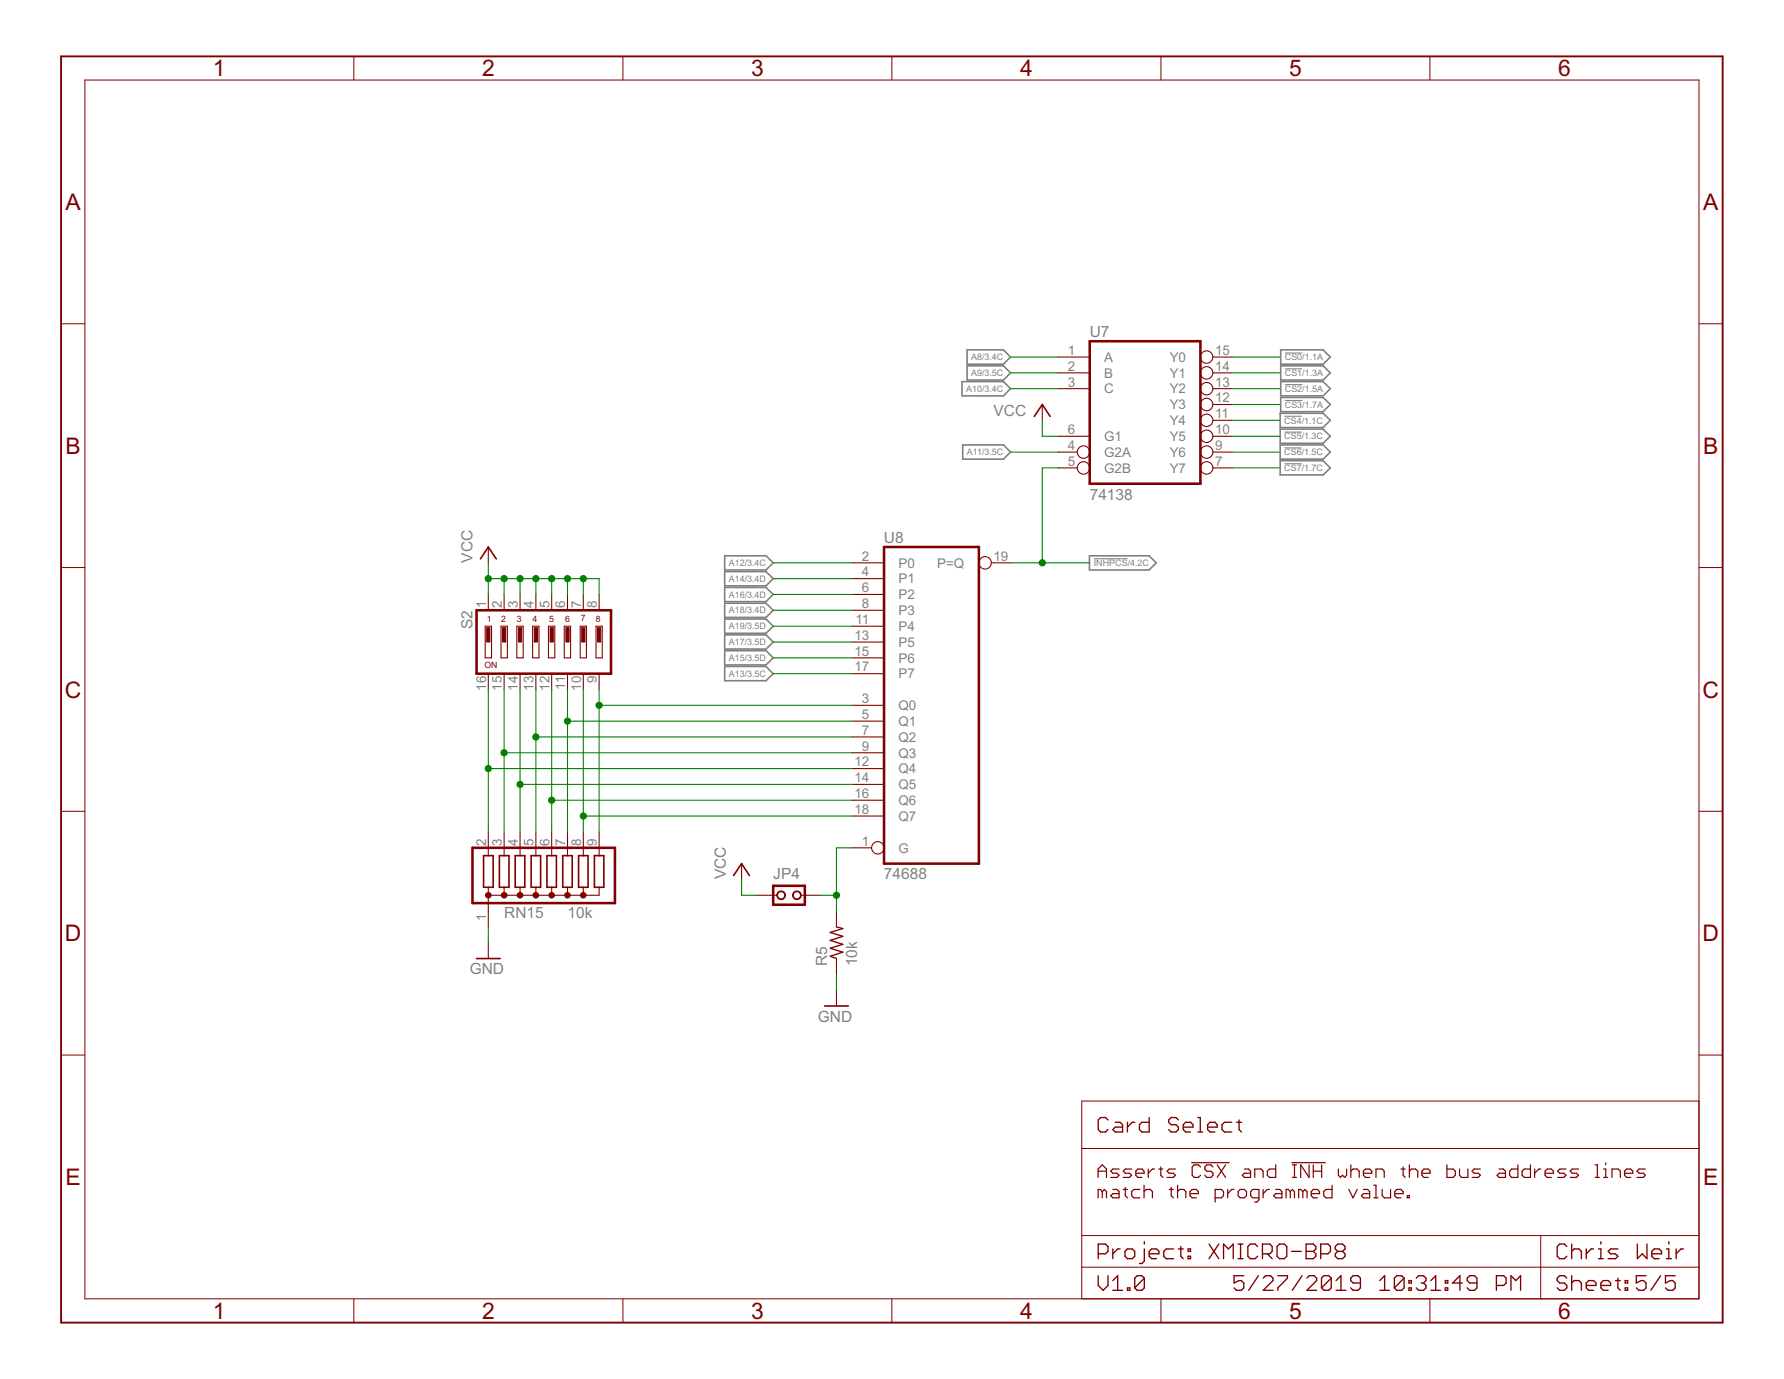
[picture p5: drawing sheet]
<svg xmlns="http://www.w3.org/2000/svg" width="279mm" height="216mm" viewBox="0 0 279 216" stroke-linecap="round" stroke-linejoin="round" font-family="sans-serif">
<g fill="none" stroke="#808080" stroke-width=".25">
<path d="M150.7 59.8h6.5l1.1 1.1-1.1 1.1h-6.5zM151.5 57.3h5.7l1.1 1.1-1.1 1.1h-5.7zM151.5 54.8h5.7l1.1 1.1-1.1 1.1h-5.7zM200.6 59.8h6.6l1.1 1.1-1.1 1.1h-6.6zM200.6 57.3h6.6l1.1 1.1-1.1 1.1h-6.6zM200.6 54.8h6.6l1.1 1.1-1.1 1.1h-6.6zM150.8 69.7h6.4l1.1 1.1-1.1 1.1h-6.4zM200.5 69.7h6.7l1.1 1.1-1.1 1.1h-6.7zM200.5 72.1h6.7l1.1 1.2-1.1 1.1h-6.7zM200.5 64.7h6.7l1.1 1.1-1.1 1.1h-6.7zM200.5 67.2h6.7l1.1 1.1-1.1 1.1h-6.7zM200.6 62.2h6.6l1.1 1.1-1.1 1.2h-6.6z"/>
<path d="M113.5 87h6.5l1.1 1.1-1.1 1.1h-6.5zM113.5 89.5h6.5l1.1 1.1-1.1 1.1h-6.5zM113.5 92h6.5l1.1 1.1-1.1 1.1h-6.5zM113.5 94.4h6.5l1.1 1.1-1.1 1.2h-6.5zM113.5 96.9h6.5l1.1 1.1-1.1 1.1h-6.5zM113.5 99.4h6.5l1.1 1.1-1.1 1.1h-6.5zM170.6 87h9.4l1.1 1.1-1.1 1.1h-9.4zM113.5 101.9h6.5l1.1 1.1-1.1 1.1h-6.5zM113.5 104.4h6.5l1.1 1.1-1.1 1.1h-6.5z"/>
</g>
<path d="M201.2 55.3h2.8M201.2 57.7h2.8M201.1 72.6h2.8M201.1 65.2h2.8M201.1 67.6h2.8M201.1 70.1h2.8M201.2 60.2h2.8M201.2 62.7h2.8M171.3 87.5h5.3" fill="none" stroke="#808080" stroke-width=".16"/>
<path d="M9.6 8.8h260.2v198.3h-260.2z" fill="none" stroke="#800000" stroke-width=".3"/>
<g fill="none" stroke="#800000" stroke-width=".16">
<path d="M13.3 12.5h252.8v190.8h-252.8zM55.4 8.8v3.7M97.6 8.8v3.7M139.7 8.8v3.7M181.8 8.8v3.7M223.9 8.8v3.7M9.6 50.7h3.7M266.1 50.7h3.7M9.6 88.9h3.7M266.1 88.9h3.7M9.6 127h3.7M266.1 127h3.7"/>
<path d="M121.1 140.2h.6M125.4 140.2h.6M9.6 165.2h3.7M169.4 179.8h96.7M266.1 165.2h3.7M266.1 172.4h-96.7v30.9M169.4 193.4h96.7M169.4 198.4h96.7M241.3 193.4v9.9M55.4 203.3v3.8M97.6 203.3v3.8M139.7 203.3v3.8"/>
<path d="M181.8 203.3v3.8M223.9 203.3v3.8"/>
</g>
<g fill="none" stroke="#800000" stroke-width=".21">
<path d="M131 145.1l1 .3-2 .6 2 .6-2 .6 2 .6-2 .7 2 .6-2 .6 1 .4M173.5 175.3l-.4-.3h-.7l-.4 .3v1.5l.4 .4h.7l.4-.4M174.7 175.7h.7l.4 .4v1.1h-1.1l-.4-.4 .4-.3h1.1M176.6 175.7v1.5M177.7 175.7h-.4l-.7 .8M180 175v2.2h-1.2l-.3-.4v-.7l.3-.4h1.2M184.6 175.3l-.4-.3h-.8l-.4 .3v.4l.4 .4h.8l.4 .4v.3l-.4 .4h-.8l-.4-.4M185.3 176.5h1.5v-.4l-.3-.4h-.8l-.4 .4v.7l.4 .4h.8M187.6 175h.4v2.2M187.6 177.2h.8M189.1 176.5h1.5v-.4l-.3-.4h-.8l-.4 .4v.7l.4 .4h.8M192.9 175.7h-1.1l-.4 .4v.7l.4 .4h1.1"/>
<path d="M193.7 175.7h.7M194.1 175.3v1.5l.3 .4M172 196.3h1.1l.4-.4v-.7l-.4-.4h-1.1v2.3M172 199.7v1.6l.8 .7 .7-.7v-1.6M174.3 195.5v1.6M175.4 195.5h-.4l-.7 .8M176.6 195.5h.7l.4 .4v.8l-.4 .4h-.7l-.4-.4v-.8zM179.2 195.5v1.9l-.4 .4h-.3M179.2 194.4v.4M180 196.3h1.5v-.4l-.4-.4h-.7l-.4 .4v.8l.4 .4h.7M183.8 195.5h-1.2l-.3 .4v.8l.3 .4h1.2M184.6 195.5h.7"/>
<path d="M184.9 195.2v1.5l.4 .4M186.1 195.5h.4v.4h-.4zM186.1 196.7h.4v.4h-.4zM189.4 194.8l1.5 2.3M190.9 194.8l-1.5 2.3M191.6 197.1v-2.3l.8 .7 .7-.7v2.3M193.9 194.8h.8M193.9 197.1h.8M194.3 194.8v2.3M194.8 199.7h-1.5v1.2l.7-.4h.4l.4 .4v.7l-.4 .4h-.7l-.4-.4M197 195.2l-.4-.4h-.8l-.4 .4v1.5l.4 .4h.8l.4-.4M197.1 199.7l-1.5 2.3"/>
<path d="M197.7 196.3h1.2l.3-.4v-.7l-.3-.4h-1.2v2.3M198.5 196.3l.7 .8M200.1 199.7h1.5v.4l-1.5 1.5v.4M200.4 194.8h.7l.4 .4v1.5l-.4 .4h-.7l-.4-.4v-1.5zM202.3 195.9h1.5M203.9 199.7l-1.5 2.3M204.6 194.8h1.1l.4 .4v.3l-.4 .4 .4 .4v.4l-.4 .4h-1.1zM204.6 195.9h1.1M206.8 196.3h1.2l.4-.4v-.7l-.4-.4h-1.2v2.3M209.5 195.9l-.4-.4v-.3l.4-.4h.8l.4 .4v.3l-.4 .4M209.5 195.9l-.4 .4v.4l.4 .4h.8l.4-.4v-.4l-.4-.4M209.5 195.9h.8"/>
<path d="M245.4 195.2l-.4-.4h-.7l-.4 .4v1.5l.4 .4h.7l.4-.4M246.1 195.9l.4-.4h.8l.4 .4v1.2M246.1 194.8v2.3M246.1 199.7v2.3M248.4 195.5v1.6M249.6 195.5h-.4l-.8 .8M250.3 195.5h.4v1.6M250.3 197.1h.8M250.7 194.4v.4M253.4 195.5h-1.2l-.3 .4 .3 .4h.8l.4 .4-.4 .4h-1.1M256.4 194.8v2.3l.8-.8 .7 .8v-2.3M257.8 199.7h-1.5v1.2l.7-.4h.4l.4 .4v.7l-.4 .4h-.8l-.3-.4"/>
<path d="M258.7 196.3h1.5v-.4l-.4-.4h-.7l-.4 .4v.8l.4 .4h.7M260.1 199.7l-1.5 2.3M261 195.5h.4v1.6M261 197.1h.7M261.4 194.4v.4M262.4 199.7h-1.6v1.2l.8-.4h.4l.4 .4v.7l-.4 .4h-.8l-.4-.4M262.5 195.5v1.6M263.7 195.5h-.4l-.8 .8M174.3 200.5l.7-.8v2.3M174.3 202h1.5M176.6 201.6h.4v.4h-.4zM179.2 200.1l-.4-.4h-.7l-.4 .4v1.5"/>
<path d="M179.2 200.1v1.5l-.4 .4h-.7l-.4-.4M179.2 200.1l-1.5 1.5M197.8 200.1l.4-.4h.8l.4 .4v.4l-1.6 1.5h1.6M204.7 200.1l.4-.4h.7l.4 .4v.4l-1.5 1.5h1.5M208.5 200.1v1.5l-.4 .4h-.8l-.3-.4M208.5 200.1l-.4-.4h-.8l-.3 .4v1.5M208.5 200.1l-1.5 1.5M209.3 202h1.5M209.3 200.5l.7-.8v2.3M213.1 200.9h-1.2l-.4-.4v-.4l.4-.4h.8l.4 .4v1.5l-.4 .4h-.8l-.4-.4M216.1 202h1.5M216.1 200.5l.8-.8v2.3"/>
<path d="M219.9 200.1v1.5l-.4 .4h-.7l-.4-.4M219.9 200.1l-.4-.4h-.7l-.4 .4v1.5M219.9 200.1l-1.5 1.5M220.7 201.6h.3v.4h-.3zM220.7 200.5h.3v.4h-.3zM221.8 200.1l.4-.4h.7l.4 .4v.4l-.4 .4M222.6 200.9h.3M222.9 200.9l.4 .4v.3l-.4 .4h-.7l-.4-.4M224.1 202h1.5M224.1 200.5l.8-.8v2.3M226.4 201.6h.3v.4h-.3zM226.4 200.5h.3v.4h-.3z"/>
<path d="M229 200.9h-1.5l1.1-1.2v2.3M231.3 200.9h-1.1l-.4-.4v-.4l.4-.4h.7l.4 .4v1.5l-.4 .4h-.7l-.4-.4M234.4 201.3h1.1l.4-.4v-.8l-.4-.4h-1.1v2.3M236.6 202v-2.3l.8 .8 .7-.8v2.3M245.4 200.1l-.4-.4h-.7l-.4 .4v.4l.4 .4h.7l.4 .4v.3l-.4 .4h-.7l-.4-.4M246.1 200.9l.4-.4h.8l.4 .4v1.1M248.4 201.3h1.6v-.4l-.4-.4h-.8l-.4 .4v.7l.4 .4h.8M250.7 201.3h1.5v-.4l-.3-.4h-.8l-.4 .4v.7l.4 .4h.8M253 200.5h.8M253.4 200.1v1.5l.4 .4M254.5 201.6h.4v.4h-.4zM254.5 200.5h.4v.4h-.4z"/>
</g>
<g fill="none" stroke="#800000" stroke-width=".19">
<path d="M172 184.3v-1.3l.6-.6 .7 .6v1.3M172 183.4h1.3M172.6 186.6l-.3-.4h-.3v1.3M172.6 186.6l.4-.4 .3 .4v.9M172.6 186.6v.9M174.3 186.2h.6l.4 .4v.9h-1l-.4-.3 .4-.3h1M175.3 183h-1l-.4 .4 .4 .3h.6l.4 .3-.4 .3h-1M175.9 186.2h.7M176.2 185.9v1.3l.4 .3M177.2 183h-1l-.3 .4 .3 .3h.7l.3 .3-.3 .3h-1M177.9 183.7h1.3v-.3l-.3-.4h-.7l-.3 .4v.6l.3 .3h.7M178.5 186.2h-1l-.3 .4v.6l.3 .3h1"/>
<path d="M179.2 185.6v1.9M179.2 186.6l.3-.4h.7l.3 .4v.9M179.8 183v1.3M180.8 183h-.3l-.7 .7M181.5 183h.6M181.8 182.7v1.3l.3 .3M183.1 186.2h.7M183.4 185.9v1.3l.4 .3M184.1 183h-1l-.3 .4 .3 .3h.7l.3 .3-.3 .3h-1M184.4 186.6l.3-.4h.7l.3 .4v.9M184.4 185.6v1.9M186.4 186.9h1.3v-.3l-.3-.4h-.7l-.3 .4v.6l.3 .3h.7"/>
<path d="M186.6 182h5.9M188 182.7l-.3-.3h-.7l-.3 .3v1.3l.3 .3h.7l.3-.3M190 182.7l-.3-.3h-.7l-.3 .3v.3l.3 .4h.7l.3 .3v.3l-.3 .3h-.7l-.3-.3M190.3 187.5h1l.3-.3v-.6l-.3-.4h-1v2M190.6 182.4l1.3 1.9M191.9 182.4l-1.3 1.9M192.3 186.2v1.3M193.3 186.2h-.4l-.6 .7M194.2 186.2h.7l.3 .4v.6l-.3 .3h-.7l-.3-.3v-.6zM194.9 183h.6l.4 .4v.9h-1l-.3-.3 .3-.3h1M196.5 184.3v-1.3h1l.3 .4v.9M197.2 187.5h-1l-.3-.3v-.6l.3-.4h1v1.7l-.4 .3h-.3"/>
<path d="M197.8 186.2v1.3M198.8 186.2h-.3l-.7 .7M199.8 182.4v1.9h-1l-.3-.3v-.6l.3-.4h1M199.8 186.2h.6l.4 .4v.9h-1l-.3-.3 .3-.3h1M202.1 186.6l.3-.4 .3 .4v.9M202.1 186.6l-.3-.4h-.4v1.3M202.1 186.6v.9M202.3 182h5.3M202.4 184.3h.7M202.4 182.4h.7M202.7 182.4v1.9M204 186.6l-.3-.4h-.3v1.3"/>
<path d="M204 186.6v.9M204 186.6l.4-.4 .3 .4v.9M205 182.4v1.9l-1.3-1.9v1.9M205.4 186.9h1.3v-.3l-.4-.4h-.6l-.3 .4v.6l.3 .3h.6M205.7 183.4h1.3M205.7 182.4v1.9M207 182.4v1.9M208.6 185.6v1.9h-1l-.3-.3v-.6l.3-.4h1M209.6 183v1l.3 .3 .3-.3 .4 .3 .3-.3v-1M211.2 186.2l.7 1.3 .7-1.3M211.6 183.4l.3-.4h.7l.3 .4v.9M211.6 182.4v1.9"/>
<path d="M213.5 183.7h1.3v-.3l-.3-.4h-.7l-.3 .4v.6l.3 .3h.7M213.5 186.2h.7l.3 .4v.9h-1l-.3-.3 .3-.3h1M215.2 185.6h.3v1.9M215.2 187.5h.6M215.5 184.3v-1.3h1l.3 .4v.9M216.5 186.2v1l.3 .3h1v-1.3M218.4 186.9h1.4v-.3l-.4-.4h-.6l-.4 .4v.6l.4 .3h.6M219.4 183h.7M219.8 182.7v1.3l.3 .3M220.4 187.2h.3v.3h-.3zM220.7 183.4l.3-.4h.7l.3 .4v.9M220.7 182.4v1.9"/>
<path d="M222.7 183.7h1.3v-.3l-.3-.4h-.7l-.3 .4v.6l.3 .3h.7M226.6 182.4v1.9h1l.3-.3v-.6l-.3-.4h-1M228.6 183v1l.3 .3h1v-1.3M231.8 183h-.9l-.4 .4 .4 .3h.6l.3 .3-.3 .3h-1M234.8 183h.6l.4 .4v.9h-1l-.3-.3 .3-.3h1M237.7 182.4v1.9h-1l-.3-.3v-.6l.3-.4h1M239.7 182.4v1.9h-1l-.3-.3v-.6l.3-.4h1M240.3 183v1.3M241.3 183h-.3l-.7 .7M242 183.7h1.3v-.3l-.3-.4h-.7l-.3 .4v.6l.3 .3h.7M245.3 183h-1l-.4 .4 .4 .3h.6l.4 .3-.4 .3h-1M247.2 183h-1l-.3 .4 .3 .3h.7l.3 .3-.3 .3h-1"/>
<path d="M249.8 184.3h.7M249.8 182.4h.4v1.9M251.1 184.3h.7M251.1 183h.4v1.3M251.5 182.1v.3M252.5 184.3v-1.3h.9l.4 .4v.9M254.4 183.7h1.3v-.3l-.3-.4h-.7l-.3 .4v.6l.3 .3h.7M257.7 183h-1l-.3 .4 .3 .3h.7l.3 .3-.3 .3h-1"/>
</g>
<path d="M170.7 53.4h17.3v22.3h-17.3zM74.6 95.5h21.1v10h-21.1zM138.5 85.6h14.8v49.6h-14.8zM74 132.7h22.3v8.7h-22.3zM121.1 138.7h4.9v2.9h-4.9z" fill="none" stroke="#800000" stroke-width=".4"/>
<g fill="none" stroke="#800000" stroke-width=".17">
<path d="M165.7 55.9h5M165.7 58.4h5M189.9 55.9h3.1M189.9 58.4h3.1M163.2 63.3v2.5M165.7 60.9h5M165.7 70.8h3M165.7 73.3h3M165.7 68.3h5M189.9 60.9h3.1M189.9 70.8h3.1M189.9 73.3h3.1"/>
<path d="M189.9 68.3h3.1M189.9 65.8h3.1M189.9 63.3h3.1M76 98h1v5h-1zM76.5 85.6v2.5M76.5 93.1v2.4M78.5 98h1v5h-1zM79 93.1v2.4M80.9 98h1v5h-1zM81.4 93.1v2.4M83.4 98h1v5h-1zM83.9 93.1v2.4"/>
<path d="M85.9 98h1v5h-1zM86.4 93.1v2.4M88.4 98h1v5h-1zM88.9 93.1v2.4M90.9 98h.9v5h-.9zM91.4 93.1v2.4M93.3 98h1v5h-1zM93.8 93.1v2.4M133.5 88.1h5M133.5 90.6h5M133.5 93.1h5M133.5 95.5h5"/>
<path d="M133.5 98h5M155.2 88.1h3.1M76.5 105.5v2.4M79 105.5v2.4M81.4 105.5v2.4M83.9 105.5v2.4M86.4 105.5v2.4M88.9 105.5v2.4M91.4 105.5v2.4M93.8 105.5v2.4M133.5 110.4h5M133.5 112.9h5"/>
<path d="M133.5 115.4h5M133.5 117.9h5M133.5 100.5h5M133.5 103h5M133.5 105.5h5M76.5 130.3v3.7M76.5 138.9v6.2M79 130.3v3.7M79 138.9v1.3M81.4 130.3v3.7M81.4 138.9v1.3M83.9 130.3v3.7"/>
<path d="M83.9 138.9v1.3M86.4 130.3v3.7M86.4 138.9v1.3M88.9 130.3v3.7M88.9 138.9v1.3M91.4 130.3v3.7M91.4 138.9v1.3M93.8 138.9v1.3h-17.3M93.8 130.3v3.7M116.1 135.2v2.5M133.5 132.7h3M133.5 120.3h5"/>
<path d="M133.5 122.8h5M133.5 125.3h5M133.5 127.8h5M76.5 147.6v2.5M118.6 140.2h2.5M126 140.2h2.5M131 142.6v2.5M131 150.1v2.4M131 155v2.5"/>
<circle cx="189" cy="58.4" r=".97"/>
<circle cx="189" cy="55.9" r=".97"/>
<circle cx="169.7" cy="73.3" r=".97"/>
<circle cx="169.7" cy="70.8" r=".97"/>
<circle cx="189" cy="60.9" r=".97"/>
<circle cx="189" cy="68.3" r=".97"/>
<circle cx="189" cy="73.3" r=".97"/>
<circle cx="189" cy="65.8" r=".97"/>
<circle cx="189" cy="63.3" r=".97"/>
<circle cx="189" cy="70.8" r=".97"/>
<circle cx="154.3" cy="88.1" r=".97"/>
<circle cx="137.5" cy="132.7" r=".97"/>
</g>
<g fill="none" stroke="#800000" stroke-width=".25">
<path d="M162 65.2l1.2-1.9 1.3 1.9M75.2 87.5l1.3-1.9 1.2 1.9M75.7 134h1.5v4.9h-1.5zM78.2 134h1.5v4.9h-1.5zM80.7 134h1.5v4.9h-1.5zM83.2 134h1.5v4.9h-1.5zM85.7 134h1.4v4.9h-1.4zM88.1 134h1.5v4.9h-1.5zM90.6 134h1.5v4.9h-1.5zM93.1 134h1.5v4.9h-1.5zM114.9 137.1l1.2-1.9 1.3 1.9M74.6 150.1h3.7"/>
<path d="M129.2 157.5h3.7"/>
</g>
<g fill="#800000" stroke="#800000" stroke-width=".16">
<path d="M124.3 139.7a.69 .69 0 0 1 1.1 .1 .69 .69 0 0 1-.4 1 .69 .69 0 0 1-.9-.6h.1a.55 .55 0 0 1 .8-.6 .55 .55 0 0 1 .2 .9 .55 .55 0 0 1-.9-.1l-.1-.2h-.1z" fill-rule="evenodd"/>
<path d="M121.8 139.7a.69 .69 0 0 1 1.1 .1 .69 .69 0 0 1-.4 1 .69 .69 0 0 1-.9-.6h.2a.55 .55 0 0 1 .7-.6 .55 .55 0 0 1 .2 .9 .55 .55 0 0 1-.9-.1v-.2h-.2z" fill-rule="evenodd"/>
<path d="M91 139.9a.44 .44 0 0 1 .7 0 .44 .44 0 0 1-.2 .7 .44 .44 0 0 1-.6-.4h.5h-.5z" fill-rule="evenodd"/>
<path d="M88.5 139.9a.44 .44 0 0 1 .7 0 .44 .44 0 0 1-.2 .7 .44 .44 0 0 1-.6-.4h.5h-.5z" fill-rule="evenodd"/>
<path d="M86 139.9a.44 .44 0 0 1 .7 0 .44 .44 0 0 1-.1 .7 .44 .44 0 0 1-.6-.4h.4h-.4z" fill-rule="evenodd"/>
<path d="M83.5 139.9a.45 .45 0 0 1 .7-.1 .45 .45 0 0 1-.1 .7 .45 .45 0 0 1-.6-.3h.5h-.5z" fill-rule="evenodd"/>
<path d="M81 139.9a.45 .45 0 0 1 .8-.1 .45 .45 0 0 1-.2 .7 .45 .45 0 0 1-.6-.3h.5h-.5z" fill-rule="evenodd"/>
<path d="M78.6 139.9a.46 .46 0 0 1 .7 0 .46 .46 0 0 1-.2 .7 .46 .46 0 0 1-.6-.4h.5h-.5z" fill-rule="evenodd"/>
<path d="M76.1 139.9a.44 .44 0 0 1 .7 0 .44 .44 0 0 1-.2 .7 .44 .44 0 0 1-.6-.4h.5h-.5z" fill-rule="evenodd"/>
</g>
<g fill="#800000" stroke="#800000" stroke-width=".16">
<path d="M76.2 98.3h.5v2.2h-.5z"/>
<path d="M78.7 98.3h.5v2.2h-.5z"/>
<path d="M81.2 98.3h.5v2.2h-.5z"/>
<path d="M83.7 98.3h.5v2.2h-.5z"/>
<path d="M86.1 98.3h.6v2.2h-.6z"/>
<path d="M88.6 98.3h.5v2.2h-.5z"/>
<path d="M91.1 98.3h.5v2.2h-.5z"/>
<path d="M93.6 98.3h.5v2.2h-.5z"/>
</g>
<g fill="none" stroke="#008000" stroke-width=".17">
<path d="M158.3 58.4h7.4M158.3 55.9h7.4M193 58.4h7.4M193 55.9h7.4M158.3 70.8h7.4M158.3 60.9h7.4M163.2 65.8v2.5h2.5M165.7 73.3h-2.5v14.8M193 70.8h7.4M193 60.9h7.4M193 73.3h7.4M193 63.3h7.4"/>
<path d="M193 65.8h7.4M193 68.3h7.4M76.5 90.6h17.3v2.5M76.5 88.1v5M79 90.6v2.5M81.4 90.6v2.5M83.9 90.6v2.5M86.4 90.6v2.5M88.9 90.6v2.5M91.4 90.6v2.5M121.1 90.6h12.4M121.1 88.1h12.4"/>
<path d="M121.1 93.1h12.4M121.1 95.5h12.4M121.1 98h12.4M158.3 88.1h12.4M76.5 107.9v22.4M79 107.9v22.4M79 117.9h54.5M81.4 107.9v22.4M83.9 107.9v22.4M83.9 115.4h49.6M86.4 107.9v22.4M88.9 107.9v22.4"/>
<path d="M88.9 112.9h44.6M91.4 107.9v22.4M93.8 107.9v22.4M93.8 110.4h39.7M121.1 103h12.4M121.1 105.5h12.4M121.1 100.5h12.4M76.5 120.3h57M81.4 122.8h52.1M86.4 125.3h47.1M91.4 127.8h42.1M116.1 137.7v2.5h2.5"/>
<path d="M133.5 132.7h-2.5v9.9M76.5 145.1v2.5M128.5 140.2h2.5M131 152.5v2.5"/>
</g>
<g fill="#008000" stroke="#008000" stroke-width=".16">
<circle cx="91.4" cy="90.6" r=".49"/>
<circle cx="88.9" cy="90.6" r=".49"/>
<circle cx="86.4" cy="90.6" r=".49"/>
<circle cx="83.9" cy="90.6" r=".49"/>
<circle cx="81.4" cy="90.6" r=".49"/>
<circle cx="79" cy="90.6" r=".49"/>
<circle cx="76.5" cy="90.6" r=".49"/>
<circle cx="163.2" cy="88.1" r=".49"/>
<circle cx="76.5" cy="120.3" r=".49"/>
<circle cx="79" cy="117.9" r=".49"/>
<circle cx="81.4" cy="122.8" r=".49"/>
<circle cx="83.9" cy="115.4" r=".49"/>
<circle cx="86.4" cy="125.3" r=".49"/>
<circle cx="88.9" cy="112.9" r=".49"/>
<circle cx="91.4" cy="127.8" r=".49"/>
<circle cx="93.8" cy="110.4" r=".49"/>
<circle cx="131" cy="140.2" r=".49"/>
</g>
<g font-size="4" fill="#800000">
<text x="33.4" y="11.9">1</text>
<text x="75.5" y="11.9">2</text>
<text x="117.6" y="11.9">3</text>
<text x="159.8" y="11.9">4</text>
<text x="201.9" y="11.9">5</text>
<text x="244" y="11.9">6</text>
<text x="10.2" y="32.9">A</text>
<text x="266.8" y="32.9">A</text>
<text x="10.2" y="71.1">B</text>
<text x="266.8" y="71.1">B</text>
<text x="10.1" y="109.2">C</text>
<text x="266.6" y="109.2">C</text>
<text x="10.1" y="147.4">D</text>
<text x="266.6" y="147.4">D</text>
<text x="10.2" y="185.5">E</text>
<text x="266.8" y="185.5">E</text>
<text x="33.4" y="206.5">1</text>
<text x="75.5" y="206.5">2</text>
<text x="117.6" y="206.5">3</text>
<text x="159.8" y="206.5">4</text>
<text x="201.9" y="206.5">5</text>
<text x="244" y="206.5">6</text>
</g>
<g font-size="2.7" fill="#808080">
<text x="170.7" y="52.8">U7</text>
<text x="155.6" y="65.1">VCC</text>
<text x="170.7" y="78.2">74138</text>
<text x="74" y="88.1" transform="rotate(-90 74 88.1)">VCC</text>
<text x="138.4" y="85">U8</text>
<text x="74" y="98.5" transform="rotate(-90 74 98.5)">S2</text>
<text x="113.7" y="137.7" transform="rotate(-90 113.7 137.7)">VCC</text>
<text x="121.1" y="137.7">JP4</text>
<text x="138.4" y="137.7">74688</text>
<text x="79" y="143.8">RN15</text>
<text x="88.9" y="143.8">10k</text>
<text x="73.6" y="152.6">GND</text>
<text x="129.5" y="151.3" transform="rotate(-90 129.5 151.3)">R5</text>
<text x="134.2" y="151.3" transform="rotate(-90 134.2 151.3)">10k</text>
<text x="128.1" y="160">GND</text>
</g>
<g font-size="2.3" fill="#808080">
<text x="167.2" y="55.6">1</text>
<text x="167.2" y="58">2</text>
<text x="172.9" y="56.6">A</text>
<text x="172.9" y="59.1">B</text>
<text x="183.2" y="59.1">Y1</text>
<text x="183.2" y="56.6">Y0</text>
<text x="190.3" y="58">14</text>
<text x="190.3" y="55.6">15</text>
<text x="167.2" y="60.5">3</text>
<text x="172.9" y="61.6">C</text>
<text x="183.2" y="64.1">Y3</text>
<text x="183.2" y="61.6">Y2</text>
<text x="190.3" y="65.5">11</text>
<text x="190.3" y="63">12</text>
<text x="190.3" y="60.5">13</text>
<text x="167.2" y="70.4">4</text>
<text x="167.2" y="67.9">6</text>
<text x="172.9" y="71.5">G2A</text>
<text x="172.9" y="69">G1</text>
<text x="183.2" y="71.5">Y6</text>
<text x="183.2" y="69">Y5</text>
<text x="183.2" y="66.6">Y4</text>
<text x="190.3" y="70.4">9</text>
<text x="190.3" y="67.9">10</text>
<text x="167.2" y="72.9">5</text>
<text x="172.9" y="74">G2B</text>
<text x="183.2" y="74">Y7</text>
<text x="190.3" y="72.9">7</text>
<text x="135" y="87.8">2</text>
<text x="140.7" y="88.9">P0</text>
<text x="146.8" y="88.9">P=Q</text>
<text x="155.6" y="87.8">19</text>
<text x="76.1" y="95.2" transform="rotate(-90 76.1 95.2)">1</text>
<text x="78.6" y="95.2" transform="rotate(-90 78.6 95.2)">2</text>
<text x="81.1" y="95.2" transform="rotate(-90 81.1 95.2)">3</text>
<text x="83.6" y="95.2" transform="rotate(-90 83.6 95.2)">4</text>
<text x="86.1" y="95.2" transform="rotate(-90 86.1 95.2)">5</text>
<text x="88.5" y="95.2" transform="rotate(-90 88.5 95.2)">6</text>
<text x="91" y="95.2" transform="rotate(-90 91 95.2)">7</text>
<text x="93.5" y="95.2" transform="rotate(-90 93.5 95.2)">8</text>
<text x="135" y="90.3">4</text>
<text x="135" y="92.7">6</text>
<text x="135" y="95.2">8</text>
<text x="140.7" y="91.3">P1</text>
<text x="140.7" y="93.8">P2</text>
<text x="133.8" y="100.2">13</text>
<text x="134" y="97.7">11</text>
<text x="140.7" y="96.3">P3</text>
<text x="140.7" y="98.8">P4</text>
<text x="140.7" y="101.3">P5</text>
<text x="88.5" y="108" transform="rotate(-90 88.5 108)">11</text>
<text x="93.5" y="107" transform="rotate(-90 93.5 107)">9</text>
<text x="133.8" y="102.6">15</text>
<text x="133.8" y="105.1">17</text>
<text x="140.7" y="103.7">P6</text>
<text x="140.7" y="106.2">P7</text>
<text x="76.1" y="108.1" transform="rotate(-90 76.1 108.1)">16</text>
<text x="78.6" y="108.1" transform="rotate(-90 78.6 108.1)">15</text>
<text x="81.1" y="108.1" transform="rotate(-90 81.1 108.1)">14</text>
<text x="83.6" y="108.1" transform="rotate(-90 83.6 108.1)">13</text>
<text x="86.1" y="108.1" transform="rotate(-90 86.1 108.1)">12</text>
<text x="91" y="108.1" transform="rotate(-90 91 108.1)">10</text>
<text x="135" y="110.1">3</text>
<text x="135" y="112.6">5</text>
<text x="140.7" y="111.2">Q0</text>
<text x="140.7" y="113.6">Q1</text>
<text x="133.8" y="120">12</text>
<text x="135" y="115">7</text>
<text x="135" y="117.5">9</text>
<text x="140.7" y="116.1">Q2</text>
<text x="140.7" y="118.6">Q3</text>
<text x="133.8" y="122.5">14</text>
<text x="133.8" y="124.9">16</text>
<text x="140.7" y="121.1">Q4</text>
<text x="140.7" y="123.6">Q5</text>
<text x="133.8" y="127.4">18</text>
<text x="140.7" y="126">Q6</text>
<text x="140.7" y="128.5">Q7</text>
<text x="76.1" y="132.4" transform="rotate(-90 76.1 132.4)">2</text>
<text x="78.6" y="132.4" transform="rotate(-90 78.6 132.4)">3</text>
<text x="81.1" y="132.4" transform="rotate(-90 81.1 132.4)">4</text>
<text x="83.6" y="132.4" transform="rotate(-90 83.6 132.4)">5</text>
<text x="86.1" y="132.4" transform="rotate(-90 86.1 132.4)">6</text>
<text x="88.5" y="132.4" transform="rotate(-90 88.5 132.4)">7</text>
<text x="91" y="132.4" transform="rotate(-90 91 132.4)">8</text>
<text x="93.5" y="132.4" transform="rotate(-90 93.5 132.4)">9</text>
<text x="135" y="132.4">1</text>
<text x="140.7" y="133.5">G</text>
<text x="76.1" y="144.2" transform="rotate(-90 76.1 144.2)">1</text>
</g>
<g font-size="1.6" fill="#808080">
<text x="152.1" y="58.9">A9/3.5C</text>
<text x="152.1" y="56.4">A8/3.4C</text>
<text x="201.2" y="56.4">CS0/1.1A</text>
<text x="201.2" y="58.9">CS1/1.3A</text>
<text x="151.3" y="61.4">A10/3.4C</text>
<text x="201.2" y="61.4">CS2/1.5A</text>
<text x="201.2" y="63.8">CS3/1.7A</text>
<text x="151.4" y="71.3">A11/3.5C</text>
<text x="201.1" y="66.3">CS4/1.1C</text>
<text x="201.1" y="68.8">CS5/1.3C</text>
<text x="201.1" y="71.3">CS6/1.5C</text>
<text x="201.1" y="73.8">CS7/1.7C</text>
<text x="114.1" y="88.6">A12/3.4C</text>
<text x="171.3" y="88.6">INHPCS/4.2C</text>
<text x="114.1" y="91.1">A14/3.4D</text>
<text x="114.1" y="93.6">A16/3.4D</text>
<text x="114.1" y="101">A17/3.5D</text>
<text x="114.1" y="96.1">A18/3.4D</text>
<text x="114.1" y="98.5">A19/3.5D</text>
<text x="114.1" y="103.5">A15/3.5D</text>
<text x="114.1" y="106">A13/3.5C</text>
</g>
<g font-size="1.5" fill="#800000">
<text x="76.2" y="97.4">1</text>
<text x="78.5" y="97.4">2</text>
<text x="80.9" y="97.4">3</text>
<text x="83.4" y="97.4">4</text>
<text x="86" y="97.4">5</text>
<text x="88.5" y="97.4">6</text>
<text x="91" y="97.3">7</text>
<text x="93.3" y="97.4">8</text>
<text x="75.9" y="104.6">ON</text>
</g>
</svg>
